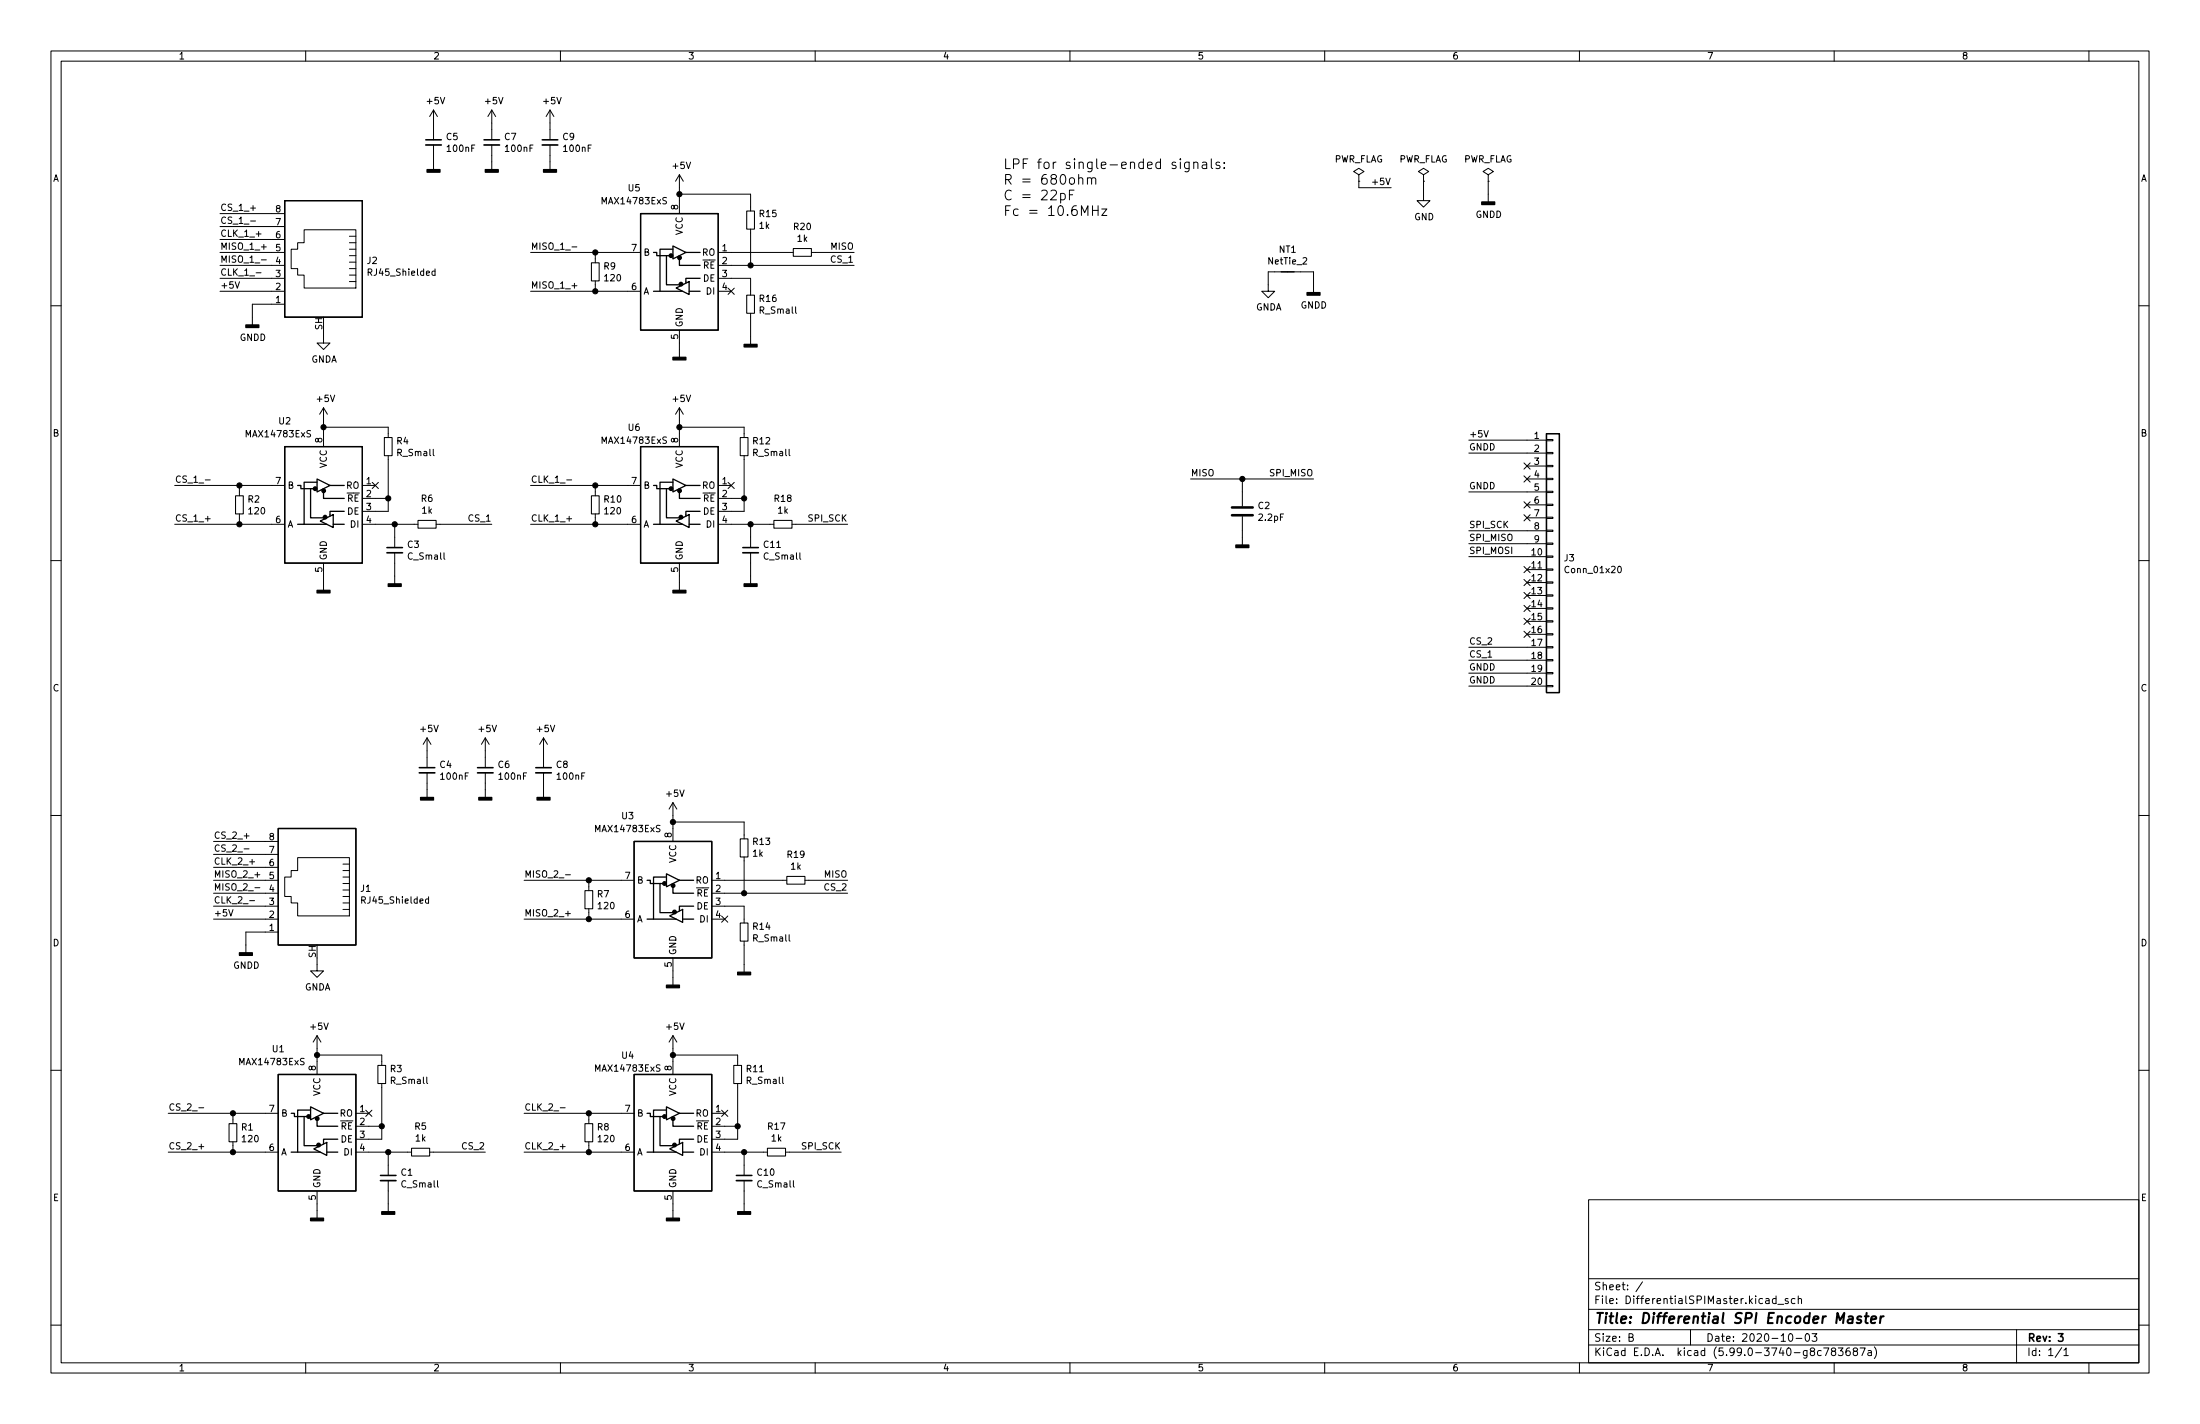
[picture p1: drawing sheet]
<svg xmlns="http://www.w3.org/2000/svg" width="432mm" height="279mm" viewBox="0 0 432 279" stroke-linecap="round" stroke-linejoin="round" font-family="sans-serif">
<g fill="none" stroke="#000" stroke-width=".2">
<path d="M10 10h411.8v259.4h-411.8zM12 12h407.8v255.4h-407.8zM60 10v2M110 10v2M160 10v2M210 10v2M260 10v2M310 10v2M360 10v2M410 10v2M85.1 21.6l-.8 1.3M85.1 21.6v5.8"/>
<path d="M85.1 28.4v4.9M85.1 21.6l.8 1.3M96.5 21.6v5.8M96.5 28.4v4.9M96.5 21.6l-.7 1.3M96.5 21.6l.8 1.3M107.9 21.6l-.7 1.3M107.9 21.6v5.8M107.9 28.4v4.9M107.9 21.6l.8 1.3M133.3 34.3v7.6M133.3 38.1h14v3.3"/>
<path d="M133.3 34.3l-.7 1.3M133.3 34.3l.8 1.3M208.2 38l.5-.1 .4 .4v.5l-.2 .3h-.7M209.9 38.2h.6M210.8 37.3h-.9v1.9M211.7 35.1a.47 .47 0 0 1 .8 0v1M213.4 35.1a.47 .47 0 0 1 .9 0v1M213.4 34.9v1.2M214.3 35.1l.2-.2 .5 .1 .1 1.1M233.4 31.8v1.6a.52 .52 0 0 1-.8 .2M233.4 31.9l-.6-.1-.3 .4v.5l.2 .3h.7M234.3 32a.47 .47 0 0 1 .8 .1v1"/>
<path d="M234.3 31.8v1.3M236 31.9h.7l.1 1.2M236.8 32.3l-.6 .1a.37 .37 0 0 0-.3 .3 .37 .37 0 0 0 .3 .4l.6-.1M237.7 31.2v1.6l.3 .3M239.4 31.9l-.5-.1-.2 .3v.3l.7 .1v.5h-.7M240.3 32.9v.2M240.3 31.9v.2M266.7 34.3l1-.6-1-.7-1 .7 1 .6v1.3M266.7 35.6h.1M266.7 35.6v1.2h6.3M279.4 35.6v3.8h1.3l-1.3 1.2-1.3-1.2h1.3M279.4 34.3l1-.6-1-.7-1 .7 1 .6v1.3"/>
<path d="M279.4 35.6h.1M292.1 34.3l1-.6-1-.7-1 .7 1 .6v1.3M292.1 35.6h.1M292.1 35.6v4M10 60h2M43.2 57.2h12.7M43.2 54.6h12.7M43.2 52.1h12.7M43.2 49.5h12.7M43.2 47h12.7M43.2 44.5h12.7M43.2 41.9h12.7"/>
<path d="M46.2 55.3l.4 1.2 .4-1.2M49.2 43.4h1M50.3 45.9h.9M50.3 53.5h.9M51.3 48.4h1M51.3 51h1M55.9 59.7h-6.4v4.1M59.7 45.1h10.1v11.4h-10.1v-2.5h-1.3v-1.3h-1.3v-3.8h1.3v-1.3h1.3zM68.6 55.2h1.2M68.6 54h1.2M68.6 52.7h1.2M68.6 51.4h1.2"/>
<path d="M68.6 50.2h1.2M68.6 48.9h1.2M68.6 47.6h1.2M68.6 46.4h1.2M85.4 53.2h-.4l-.2 .2 .1 .6h.5M85.4 52.8v1.2M104.1 57.2h21.6M104.1 49.5h21.6M112.3 56.1h.9M112.3 48.4h.9M116.1 51.6h1.5v3.5h-1.5zM116.8 49.5v2.1"/>
<path d="M116.8 55.1v2.1M132.1 48.9h.1M141 57.2h2.5M141 54.6h6.3v3.3M141 52.1h26.6M141 49.5h14.7M142.9 56.5l1.2 1.3M144.1 56.5l-1.2 1.3M146.6 57.9h1.5v3.6h-1.5zM146.6 41.4h1.5v3.6h-1.5zM147.3 45v7.1M155.7 48.8h3.6v1.5h-3.6z"/>
<path d="M159.3 49.5h8.3M214.4 40.4v1.9M214.4 41.3h1.1M215.5 40.4v1.9M216.2 41h1l-1 1.3h1M248.9 57.2h-1.3l1.3 1.2 1.3-1.2h-1.3v-3.9h8.9v4.1M419.8 60h2M63.5 64.8v2.5h1.3l-1.3 1.3-1.3-1.3h1.3M133.3 64.8v5.3M147.3 61.5v6.1M34.3 95.3h21.6M40.3 94.2h1"/>
<path d="M46.2 97.3h1.6v3.5h-1.6zM47 95.3v2M62.2 94.6h.1M63.5 83.8h12.7v2.1M63.5 80l-.8 1.3M63.5 80v7.6M63.5 80l.8 1.3M71.1 95.3h2.6M71.1 97.8h5.1M73.1 94.6l1.2 1.3M74.3 94.6l-1.2 1.3M75.4 85.9h1.6v3.5h-1.6z"/>
<path d="M76.2 89.4v10.9h-5.1M104.1 95.3h21.6M111.2 94.2h1M116.1 97.3h1.5v3.5h-1.5zM116.8 95.3v2M132.1 94.6h.1M133.3 83.8h12.7v2.1M133.3 80v7.6M133.3 80l-.7 1.3M133.3 80l.8 1.3M141 95.3h2.5M141 97.8h5"/>
<path d="M142.9 94.6l1.2 1.3M144.1 94.6l-1.2 1.3M145.3 85.9h1.5v3.5h-1.5zM146 89.4v10.9h-5M233.7 94h24.1M243.8 94v5.3M288.3 86.4h15.2M288.3 88.9h15.2M288.3 96.5h15.2M291.3 84.5l.4 1.3 .4-1.3M299.1 90.8l1.2 1.2M299.1 98.5l1.2 1.2"/>
<path d="M299.1 93.4l1.2 1.2M299.7 91.4h3.8M299.7 94h3.8M299.7 99.1h3.8M300.3 90.8l-1.2 1.2M300.3 98.5l-1.2 1.2M300.3 93.4l-1.2 1.2M303.5 98.9h1.3v.3h-1.3zM303.5 96.4h1.3v.2h-1.3zM303.5 93.9h1.3v.2h-1.3zM303.5 91.3h1.3v.3h-1.3zM303.5 88.8h1.3v.2h-1.3z"/>
<path d="M303.5 86.2h1.3v.3h-1.3zM10 110h2M34.3 102.9h21.6M47 100.8v2.1M63.5 110.5v5.3M71.1 102.9h10.9M77.5 102.9v4.5M77.5 108.5v6.1M82 102.1h3.6v1.5h-3.6zM85.6 102.9h10.9M104.1 102.9h21.6M111.2 101.8h1"/>
<path d="M116.8 100.8v2.1M133.3 110.5v5.3M141 102.9h10.9M147.3 102.9v4.5M147.3 108.5v6.1M151.9 102.1h3.5v1.5h-3.5zM155.4 102.9h11M243.8 101.3v5.6M288.3 109.2h15.2M288.3 104.1h15.2M288.3 106.7h15.2M299.1 116.2l1.2 1.2"/>
<path d="M299.1 111.2l1.2 1.2M299.1 101l1.2 1.2M299.1 113.7l1.2 1.2M299.1 118.8l1.2 1.2M299.7 111.8h3.8M299.7 114.3h3.8M299.7 116.8h3.8M299.7 119.4h3.8M299.7 101.6h3.8M300.3 116.2l-1.2 1.2M300.3 111.2l-1.2 1.2M300.3 101l-1.2 1.2"/>
<path d="M300.3 113.7l-1.2 1.2M300.3 118.8l-1.2 1.2M303.5 114.2h1.3v.2h-1.3zM303.5 116.7h1.3v.3h-1.3zM303.5 119.3h1.3v.2h-1.3zM303.5 111.6h1.3v.3h-1.3zM303.5 106.6h1.3v.2h-1.3zM303.5 104h1.3v.3h-1.3zM303.5 101.5h1.3v.2h-1.3zM303.5 109.1h1.3v.2h-1.3zM317.7 111.2l.1-.1a.68 .68 0 0 1 .4 .6 .68 .68 0 0 1-.4 .7 .85 .85 0 0 1-.1-1.2zM419.8 110h2"/>
<path d="M288.3 127h15.2M288.3 129.5h15.2M288.3 132.1h15.2M288.3 134.6h15.2M299.1 123.9l1.2 1.2M299.1 121.3l1.2 1.2M299.7 121.9h3.8M299.7 124.5h3.8M300.3 123.9l-1.2 1.2M300.3 121.3l-1.2 1.2M303.5 121.8h1.3v.2h-1.3zM303.5 124.3h1.3v.3h-1.3z"/>
<path d="M303.5 126.9h1.3v.2h-1.3zM303.5 129.4h1.3v.3h-1.3zM303.5 132h1.3v.2h-1.3zM303.5 134.5h1.3v.2h-1.3zM10 160h2M83.8 144.8v5.8M83.8 151.6v4.9M83.8 144.8l-.7 1.3M83.8 144.8l.8 1.3M95.2 144.8v5.8M95.2 151.6v4.9M95.2 144.8l-.7 1.3"/>
<path d="M95.2 144.8l.8 1.3M106.7 144.8v5.8M106.7 151.6v4.9M106.7 144.8l-.8 1.3M106.7 144.8l.7 1.3M132.1 157.5l-.8 1.3M132.1 157.5v7.6M132.1 157.5l.7 1.3M419.8 160h2M41.9 172.7h12.7M41.9 177.8h12.7M41.9 175.3h12.7"/>
<path d="M41.9 170.2h12.7M41.9 167.6h12.7M41.9 165.1h12.7M44.9 178.5l.4 1.2 .4-1.2M47.9 166.6h1M49 176.7h1M49 169.1h1M50 171.6h1M50 174.2h1M58.4 168.3h10.2v11.4h-10.2v-2.5h-1.3v-1.3h-1.2v-3.8h1.2v-1.3h1.3zM67.3 178.4h1.3M67.3 177.2h1.3"/>
<path d="M67.3 175.9h1.3M67.3 174.6h1.3M67.3 173.4h1.3M67.3 172.1h1.3M67.3 170.8h1.3M67.3 169.5h1.3M84.1 176.4h-.3l-.3 .2 .1 .6h.5M84.1 176v1.2M102.9 172.7h21.6M111 171.6h1M111 179.3h1M114.8 174.8h1.5v3.5h-1.5z"/>
<path d="M115.6 172.7v2.1M115.6 178.3v2M130.8 172.1h.1M132.1 161.3h13.9v3.3M139.7 172.7h14.7M139.7 177.8h6.3v3.3M139.7 175.3h26.7M141.6 179.7l1.2 1.2M142.8 179.7l-1.2 1.2M145.3 164.6h1.5v3.5h-1.5zM146 168.1v7.2M154.4 172h3.6v1.5h-3.6z"/>
<path d="M158 172.7h8.4M41.9 180.3h12.7M54.6 182.9h-6.3v4M62.2 188v2.5h1.3l-1.3 1.3-1.2-1.3h1.2M102.9 180.3h21.6M132.1 188v5.3M139.7 180.3h2.5M145.3 181.1h1.5v3.6h-1.5zM146 184.7v6.1M10 210h2M33 218.4h21.6M39 217.4h1"/>
<path d="M45.7 218.4v2.1M61 217.8h.1M62.2 203.2v7.6M62.2 207h12.7v2M62.2 203.2l-.7 1.3M62.2 203.2l.8 1.3M69.8 218.4h2.6M71.8 217.8l1.2 1.2M73 217.8l-1.2 1.2M74.2 209h1.5v3.6h-1.5zM74.9 212.6v10.9h-5.1M102.9 218.4h21.6"/>
<path d="M110 217.4h.9M115.6 218.4v2.1M130.8 217.8h.1M132.1 207h12.7v2M132.1 203.2v7.6M132.1 203.2l-.8 1.3M132.1 203.2l.7 1.3M139.7 218.4h2.5M141.6 217.8l1.2 1.2M142.8 217.8l-1.2 1.2M144 209h1.5v3.6h-1.5zM144.8 212.6v10.9h-5.1"/>
<path d="M419.8 210h2M33 226.1h21.6M45 220.5h1.5v3.5h-1.5zM45.7 224v2.1M62.2 233.7v5.3M69.8 221h5.1M69.8 226.1h11M76.2 226.1v4.5M76.2 231.6v6.1M80.8 225.3h3.5v1.5h-3.5zM84.3 226.1h10.9M102.9 226.1h21.6"/>
<path d="M110 225h.9M114.8 220.5h1.5v3.5h-1.5zM115.6 224v2.1M132.1 233.7v5.3M139.7 221h5.1M139.7 226.1h10.9M146 226.1v4.5M146 231.6v6.1M150.6 225.3h3.6v1.5h-3.6zM154.2 226.1h10.9M311.8 235.4h108v32h-108zM10 260h2"/>
<path d="M311.8 256.9h108M311.8 250.9h108M322.4 251.5l-1.3 1.9M348.6 254.9l-.4-.1-.3 .3 .1 .6h.6M348.6 254.3v1.5M348.9 255.9h1.2M350.9 254.9l-.3-.1-.2 .2v.2l.5 .2v.3h-.5M352.3 254.9l-.4-.1-.3 .3 .1 .6h.6M352.9 254.9l.3-.1 .3 .1 .1 .9M352.9 254.3v1.5M419.8 260h2M60 267.4v2"/>
<path d="M110 267.4v2M160 267.4v2M210 267.4v2M260 267.4v2M310 267.4v2M311.8 263.9h108M311.8 260.9h108M319.7 262.4l.7-.1 .1-.2-.1-.4h-.7v1.5h.6l.3-.3a.39 .39 0 0 0-.4-.5M331.8 260.9v3M351.2 261.7h.2a.8 .8 0 0 1 .5 .7 .8 .8 0 0 1-.5 .8 .99 .99 0 0 1-.2-1.5zM352.5 262.6h1.2M354.5 261.7h.2a.8 .8 0 0 1 .5 .7 .8 .8 0 0 1-.5 .8 1 1 0 0 1-.2-1.5z"/>
<path d="M355.7 261.7h.9l-.5 .5 .4 .2v.6l-.2 .2-.6-.2M357.4 265h-.4l-.3 .3 .2 .6h.5M357.9 264.5h1l-.6 1.5M359.7 265.1l-.3-.3 .1-.2 .2-.1h.5l.1 .3-.1 .2-.6 .2-.2 .2 .1 .4 .2 .2h.3l.3-.3-.1-.4-.2-.2M360 267.4v2M360.8 264.5h.9l-.5 .5 .5 .2v.6l-.3 .2-.6-.2M363 264.5a.59 .59 0 0 0-.7 .6v.6l.1 .2 .5 .1 .2-.2 .1-.5-.2-.2-.4-.1-.3 .3M364 265.1l-.3-.3 .1-.2 .2-.1h.4l.2 .3-.1 .2-.6 .2-.2 .2 .1 .4 .2 .2h.3l.3-.3v-.3l-.3-.3M365.1 264.5h1l-.7 1.5M366.7 265h.5l.1 1M367.3 265.3l-.5 .1-.2 .2 .2 .4 .5-.1M367.9 264.3a1.72 1.72 0 0 1 0 2.2"/>
<path d="M395.8 260.9v6.5M404.7 264.4l-1.3 1.9M405.1 264.9l.4-.4v1.5M405.1 266h.8M410 267.4v2"/>
</g>
<path d="M83.6 27.4h3M95 27.4h3M106.4 27.4h3.1M75.9 107.4h3.1M145.8 107.4h3M82.3 150.6h3M93.7 150.6h3.1M105.2 150.6h3M74.7 230.6h3M144.5 230.6h3.1M404 261.7h.9l-.5 .5 .5 .2v.6l-.3 .2-.6-.2" fill="none" stroke="#000" stroke-width=".3"/>
<path d="M362.8 258.4h.8l-.1 1.2M363.7 258.7l-.7 .1a.4 .4 0 0 0-.4 .4 .4 .4 0 0 0 .3 .4l.7-.1M365.3 258.4a.49 .49 0 0 0-.8 .3l.3 .2 .4 .1 .1 .2-.3 .4-.6-.1M366 258.3h.8M366.4 257.6l-.2 1.7v.2l.4 .1M367.3 258.9l.9-.2v-.3h-.8l-.2 .9 .3 .3 .5-.1M369.1 258.3l-.1 1.3M369.7 258.3l-.4 .1-.2 .3" fill="none" stroke="#000" stroke-width=".4"/>
<g fill="#000" stroke="#000" stroke-width=".25">
<path d="M83.8 33.3h2.6v.5h-2.6zM95.2 33.3h2.6v.5h-2.6zM106.7 33.3h2.5v.5h-2.5zM290.8 39.6h2.6v.5h-2.6zM256.5 57.4h2.6v.5h-2.6zM48.3 63.8h2.5v.5h-2.5zM132.1 70.1h2.5v.5h-2.5zM146 67.6h2.6v.5h-2.6zM62.2 115.8h2.6v.5h-2.6zM76.2 114.6h2.5v.5h-2.5zM132.1 115.8h2.5v.5h-2.5zM146 114.6h2.6v.5h-2.6z"/>
<path d="M242.6 106.9h2.5v.5h-2.5zM82.5 156.5h2.6v.5h-2.6zM94 156.5h2.5v.5h-2.5zM105.4 156.5h2.5v.5h-2.5zM47 186.9h2.5v.6h-2.5zM130.8 193.3h2.5v.5h-2.5zM144.8 190.8h2.5v.5h-2.5zM61 239h2.5v.5h-2.5zM74.9 237.7h2.6v.6h-2.6zM130.8 239h2.5v.5h-2.5zM144.8 237.7h2.5v.6h-2.5z"/>
<circle cx="131.7" cy="50.2" r=".36"/>
<circle cx="133.4" cy="50.6" r=".36"/>
<circle cx="133.7" cy="55.8" r=".36"/>
<circle cx="61.8" cy="95.9" r=".36"/>
<circle cx="63.5" cy="96.3" r=".36"/>
<circle cx="131.7" cy="95.9" r=".36"/>
<circle cx="133.4" cy="96.3" r=".36"/>
<circle cx="63.8" cy="101.5" r=".36"/>
<circle cx="133.7" cy="101.5" r=".36"/>
<circle cx="130.4" cy="173.4" r=".36"/>
<circle cx="132.1" cy="173.8" r=".36"/>
<circle cx="132.4" cy="178.9" r=".36"/>
<circle cx="60.6" cy="219.1" r=".36"/>
<circle cx="62.3" cy="219.5" r=".36"/>
<circle cx="130.4" cy="219.1" r=".36"/>
<circle cx="132.1" cy="219.5" r=".36"/>
<circle cx="62.5" cy="224.7" r=".36"/>
<circle cx="132.4" cy="224.7" r=".36"/>
</g>
<path d="M83.6 28.4h3M95 28.4h3M106.4 28.4h3.1M75.9 108.5h3.1M145.8 108.5h3M82.3 151.6h3M93.7 151.6h3.1M105.2 151.6h3M74.7 231.6h3M144.5 231.6h3.1" fill="none" stroke="#000" stroke-width=".33"/>
<g fill="none" stroke="#000" stroke-width=".25">
<path d="M55.9 39.4h15.2v22.8h-15.2zM125.7 41.9h15.3v22.9h-15.3zM128.3 49.5h.6v.7h2.5M128.3 57.2h5.7M130.8 50.2v5.7h2.5M132.1 48.9h-2.6v8.3M132.1 48.3l2.5 1.2-2.5 1.3zM132.7 56.5l2.6-1.3v2.6zM133.3 50.8v1.3h4.1M134.6 49.5h2.8M135.3 57.2h2.1M137.4 54.6h-2.8v.9"/>
<path d="M251.5 53.3h2.5M55.9 87.6h15.2v22.9h-15.2zM58.4 95.3h.7v.6h2.5M61 95.9v5.7h2.5M62.2 94.6h-2.5v8.3M62.2 94l2.6 1.3-2.6 1.2zM63.5 96.5v1.3h4.1M64.8 95.3h2.8M125.7 87.6h15.3v22.9h-15.3zM128.3 95.3h.6v.6h2.5M130.8 95.9v5.7h2.5M132.1 94.6h-2.6v8.3"/>
<path d="M132.1 94l2.5 1.3-2.5 1.2zM133.3 96.5v1.3h4.1M134.6 95.3h2.8M303.5 85.1h2.6v50.8h-2.6zM58.4 102.9h5.7M62.9 102.2l2.5-1.2v2.5zM65.4 102.9h2.2M67.6 100.3h-2.8v.9M128.3 102.9h5.7M132.7 102.2l2.6-1.2v2.5zM135.3 102.9h2.1M137.4 100.3h-2.8v.9"/>
<path d="M54.6 162.6h15.2v22.8h-15.2zM124.5 165.1h15.2v22.9h-15.2zM127 172.7h.6v.7h2.6M129.5 173.4v5.7h2.6M130.8 172.1h-2.5v8.2M130.8 171.5l2.5 1.2-2.5 1.3zM131.4 179.7l2.6-1.3v2.6zM132.1 174v1.3h4M133.3 172.7h2.8M133.3 178.5v.2M136.1 177.8h-2.8v.6M127 180.3h5.7"/>
<path d="M134 180.3h2.1M54.6 210.8h15.2v22.9h-15.2zM57.1 218.4h.7v.7h2.5M59.7 219.1v5.7h2.5M61 217.8h-2.6v8.3M61 217.2l2.5 1.2-2.5 1.3zM62.2 219.7v1.3h4.1M63.5 218.4h2.8M124.5 210.8h15.2v22.9h-15.2zM127 218.4h.6v.7h2.6M129.5 219.1v5.7h2.6M130.8 217.8h-2.5v8.3"/>
<path d="M130.8 217.2l2.5 1.2-2.5 1.3zM132.1 219.7v1.3h4M133.3 218.4h2.8M57.1 226.1h5.8M61.6 225.4l2.5-1.2v2.5zM63.5 224.2v.2M64.1 226.1h2.2M66.3 223.5h-2.8v.7M127 226.1h5.7M131.4 225.4l2.6-1.2v2.5zM133.3 224.2v.2M134 226.1h2.1"/>
<path d="M136.1 223.5h-2.8v.7"/>
</g>
<path d="M241.8 99.6h4.1M241.8 101.1h4.1" fill="none" stroke="#000" stroke-width=".51"/>
<g fill="#000" stroke="#000" stroke-width=".2">
<circle cx="133.4" cy="38.1" r=".51"/>
<circle cx="116.8" cy="57.2" r=".51"/>
<circle cx="116.8" cy="49.5" r=".51"/>
<circle cx="147.3" cy="52.1" r=".51"/>
<circle cx="47" cy="95.3" r=".51"/>
<circle cx="63.5" cy="83.8" r=".51"/>
<circle cx="76.2" cy="97.8" r=".51"/>
<circle cx="116.8" cy="95.3" r=".51"/>
<circle cx="133.4" cy="83.8" r=".51"/>
<circle cx="146.1" cy="97.8" r=".51"/>
<circle cx="243.8" cy="94" r=".51"/>
<circle cx="47" cy="102.9" r=".51"/>
<circle cx="77.5" cy="102.9" r=".51"/>
<circle cx="116.8" cy="102.9" r=".51"/>
<circle cx="147.3" cy="102.9" r=".51"/>
<circle cx="115.6" cy="172.7" r=".51"/>
<circle cx="132.1" cy="161.3" r=".51"/>
<circle cx="146.1" cy="175.3" r=".51"/>
<circle cx="115.6" cy="180.3" r=".51"/>
<circle cx="45.7" cy="218.4" r=".51"/>
<circle cx="62.2" cy="207" r=".51"/>
<circle cx="115.6" cy="218.4" r=".51"/>
<circle cx="132.1" cy="207" r=".51"/>
<circle cx="45.7" cy="226.1" r=".51"/>
<circle cx="74.9" cy="221" r=".51"/>
<circle cx="76.2" cy="226.1" r=".51"/>
<circle cx="115.6" cy="226.1" r=".51"/>
<circle cx="144.8" cy="221" r=".51"/>
<circle cx="146.1" cy="226.1" r=".51"/>
</g>
<text font-size="2.8" x="312.8" y="259.7">Title: Differential SPI Encoder Master</text>
<g font-size="2.7">
<text x="196.8" y="33.2">LPF for single-ended signals:</text>
<text x="196.8" y="36.2">R = 680ohm</text>
<text x="196.8" y="39.3">C = 22pF</text>
<text x="196.8" y="42.4">Fc = 10.6MHz</text>
</g>
<g font-size="2.1">
<text x="312.8" y="255.9">File: DifferentialSPIMaster.kicad_sch</text>
<text x="312.8" y="253.2">Sheet: /</text>
<text x="312.8" y="263.2">Size: B</text>
<text x="334.8" y="263.2">Date: 2020-10-03</text>
<text x="397.8" y="263.2">Rev: 3</text>
<text x="312.8" y="266">KiCad E.D.A. kicad (5.99.0-3740-g8c783687a)</text>
<text x="397.8" y="266">Id: 1/1</text>
</g>
<g font-size="1.8">
<text x="35" y="11.7">1</text>
<text x="85" y="11.7">2</text>
<text x="135" y="11.7">3</text>
<text x="185" y="11.7">4</text>
<text x="235" y="11.7">5</text>
<text x="285" y="11.7">6</text>
<text x="335" y="11.7">7</text>
<text x="385" y="11.7">8</text>
<text x="83.9" y="20.4">+5V</text>
<text x="95.3" y="20.4">+5V</text>
<text x="106.7" y="20.4">+5V</text>
<text x="87.6" y="27.5">C5</text>
<text x="87.9" y="29.8">100nF</text>
<text x="99" y="27.5">C7</text>
<text x="99.3" y="29.8">100nF</text>
<text x="110.5" y="27.5">C9</text>
<text x="110.7" y="29.8">100nF</text>
<text x="10.3" y="35.6">A</text>
<text x="132.1" y="33.1">+5V</text>
<text x="261.7" y="31.9">PWR_FLAG</text>
<text x="274.4" y="31.9">PWR_FLAG</text>
<text x="287.1" y="31.9">PWR_FLAG</text>
<text x="420.1" y="35.6">A</text>
<text x="43.2" y="41.4">CS_1_+</text>
<text x="54.1" y="41.7">8</text>
<text x="118.4" y="40.1">MAX14783ExS</text>
<text x="123.3" y="37.5">U5</text>
<text x="133.1" y="41.1" transform="rotate(-90 133.1 41.1)">8</text>
<text x="269.9" y="36.3">+5V</text>
<text x="43.2" y="43.9">CS_1_-</text>
<text x="43.2" y="46.5">CLK_1_+</text>
<text x="54.1" y="46.7">6</text>
<text x="54.1" y="44.2">7</text>
<text x="134" y="46.2" transform="rotate(-90 134 46.2)">VCC</text>
<text x="149" y="44.9">1k</text>
<text x="149.1" y="42.6">R15</text>
<text x="155.9" y="45.1">R20</text>
<text x="156.5" y="47.4">1k</text>
<text x="277.6" y="43.2">GND</text>
<text x="289.6" y="42.7">GNDD</text>
<text x="43.2" y="51.5">MISO_1_-</text>
<text x="43.2" y="49">MISO_1_+</text>
<text x="54.1" y="51.8">4</text>
<text x="54.1" y="49.3">5</text>
<text x="72.1" y="51.8">J2</text>
<text x="104.1" y="49">MISO_1_-</text>
<text x="118.5" y="52.9">R9</text>
<text x="124" y="49.3">7</text>
<text x="126.2" y="50.2">B</text>
<text x="137.8" y="50.2">RO</text>
<text x="138" y="52.7">~RE</text>
<text x="141.7" y="49.3">1</text>
<text x="141.7" y="51.8">2</text>
<text x="163.1" y="49">MISO</text>
<text x="163.2" y="51.5">CS_1</text>
<text x="249" y="51.9">NetTie_2</text>
<text x="251.1" y="49.6">NT1</text>
<text x="43.2" y="54.1">CLK_1_-</text>
<text x="43.2" y="56.6">+5V</text>
<text x="54.1" y="59.4">1</text>
<text x="54.1" y="56.9">2</text>
<text x="54.1" y="54.4">3</text>
<text x="72.5" y="54.1">RJ45_Shielded</text>
<text x="104.1" y="56.6">MISO_1_+</text>
<text x="118.8" y="55.2">120</text>
<text x="124" y="56.9">6</text>
<text x="126.2" y="57.8">A</text>
<text x="138" y="55.2">DE</text>
<text x="138.7" y="57.8">DI</text>
<text x="141.7" y="54.4">3</text>
<text x="141.7" y="56.9">4</text>
<text x="149.1" y="59.2">R16</text>
<text x="63.2" y="64.7" transform="rotate(-90 63.2 64.7)">SH</text>
<text x="134" y="64.3" transform="rotate(-90 134 64.3)">GND</text>
<text x="149.2" y="61.5">R_Small</text>
<text x="246.4" y="60.9">GNDA</text>
<text x="255.3" y="60.5">GNDD</text>
<text x="47" y="66.9">GNDD</text>
<text x="61" y="71.1">GNDA</text>
<text x="133.1" y="66.5" transform="rotate(-90 133.1 66.5)">5</text>
<text x="54.7" y="83.3">U2</text>
<text x="62.3" y="78.9">+5V</text>
<text x="132.1" y="78.9">+5V</text>
<text x="10.3" y="85.7">B</text>
<text x="48.5" y="85.8">MAX14783ExS</text>
<text x="63.2" y="86.9" transform="rotate(-90 63.2 86.9)">8</text>
<text x="77.9" y="87.2">R4</text>
<text x="78.1" y="89.5">R_Small</text>
<text x="118.4" y="87.1">MAX14783ExS</text>
<text x="123.3" y="84.5">U6</text>
<text x="133.1" y="86.9" transform="rotate(-90 133.1 86.9)">8</text>
<text x="147.9" y="87.2">R12</text>
<text x="147.9" y="89.5">R_Small</text>
<text x="288.3" y="88.4">GNDD</text>
<text x="288.3" y="85.8">+5V</text>
<text x="301.1" y="86.1">1</text>
<text x="301.1" y="88.6">2</text>
<text x="420.1" y="85.7">B</text>
<text x="34.3" y="94.7">CS_1_-</text>
<text x="54.1" y="95">7</text>
<text x="56.4" y="95.9">B</text>
<text x="64.1" y="91.9" transform="rotate(-90 64.1 91.9)">VCC</text>
<text x="68" y="95.9">RO</text>
<text x="71.9" y="95">1</text>
<text x="104.1" y="94.7">CLK_1_-</text>
<text x="124" y="95">7</text>
<text x="126.2" y="95.9">B</text>
<text x="134" y="91.9" transform="rotate(-90 134 91.9)">VCC</text>
<text x="137.8" y="95.9">RO</text>
<text x="141.7" y="95">1</text>
<text x="233.7" y="93.4">MISO</text>
<text x="249.5" y="93.4">SPI_MISO</text>
<text x="288.3" y="96">GNDD</text>
<text x="301.1" y="91.2">3</text>
<text x="301.1" y="93.7">4</text>
<text x="48.7" y="98.6">R2</text>
<text x="48.9" y="100.9">120</text>
<text x="68.2" y="98.4">~RE</text>
<text x="68.2" y="101">DE</text>
<text x="71.9" y="97.5">2</text>
<text x="71.9" y="100.1">3</text>
<text x="82.7" y="98.5">R6</text>
<text x="82.8" y="100.8">1k</text>
<text x="118.6" y="98.6">R10</text>
<text x="118.8" y="100.9">120</text>
<text x="138" y="98.4">~RE</text>
<text x="138" y="101">DE</text>
<text x="141.7" y="97.5">2</text>
<text x="141.7" y="100.1">3</text>
<text x="152" y="98.5">R18</text>
<text x="152.7" y="100.8">1k</text>
<text x="246.9" y="99.9">C2</text>
<text x="301.1" y="96.3">5</text>
<text x="301.1" y="98.8">6</text>
<text x="301.1" y="101.3">7</text>
<text x="34.3" y="102.3">CS_1_+</text>
<text x="54.1" y="102.6">6</text>
<text x="56.4" y="103.5">A</text>
<text x="68.8" y="103.5">DI</text>
<text x="71.9" y="102.6">4</text>
<text x="80" y="107.5">C3</text>
<text x="92.1" y="102.3">CS_1</text>
<text x="104.1" y="102.3">CLK_1_+</text>
<text x="124" y="102.6">6</text>
<text x="126.2" y="103.5">A</text>
<text x="138.7" y="103.5">DI</text>
<text x="141.7" y="102.6">4</text>
<text x="150" y="107.5">C11</text>
<text x="158.8" y="102.3">SPI_SCK</text>
<text x="247.2" y="102.2">2.2pF</text>
<text x="288.3" y="106.1">SPI_MISO</text>
<text x="288.3" y="103.6">SPI_SCK</text>
<text x="301.1" y="103.9">8</text>
<text x="301.1" y="106.4">9</text>
<text x="63.2" y="112.3" transform="rotate(-90 63.2 112.3)">5</text>
<text x="64.1" y="110" transform="rotate(-90 64.1 110)">GND</text>
<text x="80.2" y="109.8">C_Small</text>
<text x="133.1" y="112.3" transform="rotate(-90 133.1 112.3)">5</text>
<text x="134" y="110" transform="rotate(-90 134 110)">GND</text>
<text x="150.1" y="109.8">C_Small</text>
<text x="288.3" y="108.7">SPI_MOSI</text>
<text x="300.6" y="109">10</text>
<text x="300.6" y="111.5">11</text>
<text x="307" y="110.1">J3</text>
<text x="307.5" y="112.4">Conn_01x20</text>
<text x="300.6" y="114">12</text>
<text x="300.6" y="116.6">13</text>
<text x="300.6" y="119.1">14</text>
<text x="300.6" y="121.7">15</text>
<text x="300.6" y="124.2">16</text>
<text x="288.3" y="131.5">GNDD</text>
<text x="288.3" y="126.5">CS_2</text>
<text x="288.3" y="129">CS_1</text>
<text x="300.6" y="126.7">17</text>
<text x="300.6" y="129.3">18</text>
<text x="300.6" y="131.8">19</text>
<text x="10.3" y="135.6">C</text>
<text x="288.3" y="134.1">GNDD</text>
<text x="300.6" y="134.4">20</text>
<text x="420.1" y="135.6">C</text>
<text x="82.6" y="143.6">+5V</text>
<text x="94" y="143.6">+5V</text>
<text x="105.5" y="143.6">+5V</text>
<text x="86.3" y="150.7">C4</text>
<text x="86.6" y="153">100nF</text>
<text x="97.8" y="150.7">C6</text>
<text x="98" y="153">100nF</text>
<text x="109.2" y="150.7">C8</text>
<text x="109.5" y="153">100nF</text>
<text x="122.1" y="160.7">U3</text>
<text x="130.9" y="156.3">+5V</text>
<text x="41.9" y="164.6">CS_2_+</text>
<text x="41.9" y="167.1">CS_2_-</text>
<text x="52.8" y="167.4">7</text>
<text x="52.8" y="164.8">8</text>
<text x="117.1" y="163.3">MAX14783ExS</text>
<text x="131.8" y="164.3" transform="rotate(-90 131.8 164.3)">8</text>
<text x="147.9" y="165.8">R13</text>
<text x="41.9" y="169.6">CLK_2_+</text>
<text x="41.9" y="172.2">MISO_2_+</text>
<text x="52.8" y="172.5">5</text>
<text x="52.8" y="169.9">6</text>
<text x="102.9" y="172.2">MISO_2_-</text>
<text x="122.7" y="172.5">7</text>
<text x="125" y="173.4">B</text>
<text x="132.7" y="169.3" transform="rotate(-90 132.7 169.3)">VCC</text>
<text x="136.5" y="173.4">RO</text>
<text x="140.5" y="172.5">1</text>
<text x="147.8" y="168.1">1k</text>
<text x="154.6" y="168.3">R19</text>
<text x="155.2" y="170.6">1k</text>
<text x="161.8" y="172.2">MISO</text>
<text x="41.9" y="177.3">CLK_2_-</text>
<text x="41.9" y="179.8">+5V</text>
<text x="41.9" y="174.7">MISO_2_-</text>
<text x="52.8" y="177.5">3</text>
<text x="52.8" y="175">4</text>
<text x="70.8" y="175">J1</text>
<text x="71.3" y="177.3">RJ45_Shielded</text>
<text x="102.9" y="179.8">MISO_2_+</text>
<text x="117.3" y="176.1">R7</text>
<text x="117.5" y="178.4">120</text>
<text x="136.7" y="175.9">~RE</text>
<text x="136.7" y="178.4">DE</text>
<text x="140.5" y="175">2</text>
<text x="140.5" y="177.5">3</text>
<text x="161.9" y="174.7">CS_2</text>
<text x="10.3" y="185.7">D</text>
<text x="52.8" y="182.6">1</text>
<text x="52.8" y="180.1">2</text>
<text x="122.7" y="180.1">6</text>
<text x="125" y="181">A</text>
<text x="137.4" y="181">DI</text>
<text x="140.5" y="180.1">4</text>
<text x="147.9" y="182.4">R14</text>
<text x="147.9" y="184.7">R_Small</text>
<text x="420.1" y="185.7">D</text>
<text x="45.8" y="190.1">GNDD</text>
<text x="62" y="187.9" transform="rotate(-90 62 187.9)">SH</text>
<text x="131.8" y="189.7" transform="rotate(-90 131.8 189.7)">5</text>
<text x="132.7" y="187.5" transform="rotate(-90 132.7 187.5)">GND</text>
<text x="59.8" y="194.3">GNDA</text>
<text x="61" y="202">+5V</text>
<text x="130.9" y="202">+5V</text>
<text x="47.2" y="209">MAX14783ExS</text>
<text x="53.5" y="206.4">U1</text>
<text x="122.1" y="207.7">U4</text>
<text x="62" y="210" transform="rotate(-90 62 210)">8</text>
<text x="62.9" y="215.1" transform="rotate(-90 62.9 215.1)">VCC</text>
<text x="76.6" y="210.4">R3</text>
<text x="76.8" y="212.7">R_Small</text>
<text x="117.1" y="210.3">MAX14783ExS</text>
<text x="131.8" y="210" transform="rotate(-90 131.8 210)">8</text>
<text x="132.7" y="215.1" transform="rotate(-90 132.7 215.1)">VCC</text>
<text x="146.6" y="210.4">R11</text>
<text x="146.7" y="212.7">R_Small</text>
<text x="33" y="217.9">CS_2_-</text>
<text x="47.4" y="221.8">R1</text>
<text x="52.8" y="218.2">7</text>
<text x="55.1" y="219.1">B</text>
<text x="66.7" y="219.1">RO</text>
<text x="66.9" y="221.6">~RE</text>
<text x="70.6" y="218.2">1</text>
<text x="70.6" y="220.7">2</text>
<text x="81.4" y="221.6">R5</text>
<text x="102.9" y="217.9">CLK_2_-</text>
<text x="117.3" y="221.8">R8</text>
<text x="122.7" y="218.2">7</text>
<text x="125" y="219.1">B</text>
<text x="136.5" y="219.1">RO</text>
<text x="136.7" y="221.6">~RE</text>
<text x="140.5" y="218.2">1</text>
<text x="140.5" y="220.7">2</text>
<text x="150.8" y="221.6">R17</text>
<text x="33" y="225.5">CS_2_+</text>
<text x="47.6" y="224.1">120</text>
<text x="52.8" y="225.8">6</text>
<text x="55.1" y="226.7">A</text>
<text x="66.9" y="224.2">DE</text>
<text x="67.6" y="226.7">DI</text>
<text x="70.6" y="223.3">3</text>
<text x="70.6" y="225.8">4</text>
<text x="81.6" y="224">1k</text>
<text x="90.8" y="225.5">CS_2</text>
<text x="102.9" y="225.5">CLK_2_+</text>
<text x="117.5" y="224.1">120</text>
<text x="122.7" y="225.8">6</text>
<text x="125" y="226.7">A</text>
<text x="136.7" y="224.2">DE</text>
<text x="137.4" y="226.7">DI</text>
<text x="140.5" y="223.3">3</text>
<text x="140.5" y="225.8">4</text>
<text x="151.4" y="224">1k</text>
<text x="157.5" y="225.5">SPI_SCK</text>
<text x="62.9" y="233.2" transform="rotate(-90 62.9 233.2)">GND</text>
<text x="78.7" y="230.7">C1</text>
<text x="78.9" y="233">C_Small</text>
<text x="132.7" y="233.2" transform="rotate(-90 132.7 233.2)">GND</text>
<text x="148.7" y="230.7">C10</text>
<text x="148.8" y="233">C_Small</text>
<text x="10.4" y="235.7">E</text>
<text x="62" y="235.4" transform="rotate(-90 62 235.4)">5</text>
<text x="131.8" y="235.4" transform="rotate(-90 131.8 235.4)">5</text>
<text x="420.2" y="235.7">E</text>
<text x="35" y="269.1">1</text>
<text x="85" y="269.1">2</text>
<text x="135" y="269.1">3</text>
<text x="185" y="269.1">4</text>
<text x="235" y="269.1">5</text>
<text x="285" y="269.1">6</text>
<text x="335" y="269.1">7</text>
<text x="385" y="269.1">8</text>
</g>
</svg>
